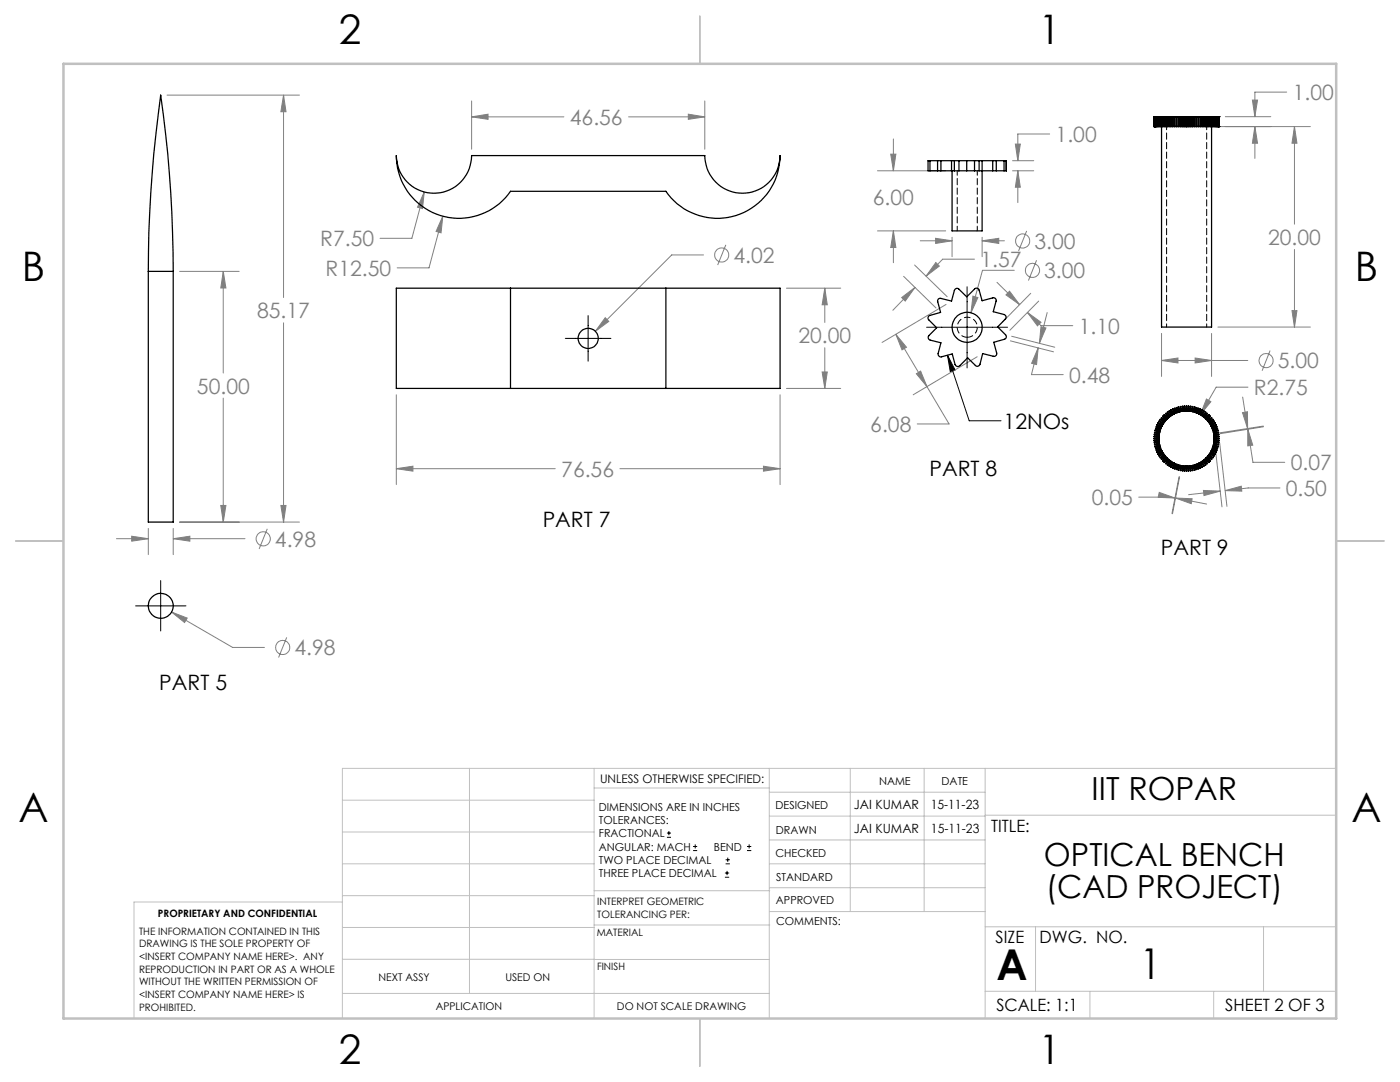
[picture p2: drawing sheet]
<svg xmlns="http://www.w3.org/2000/svg" width="279mm" height="216mm" viewBox="0 0 279 216" stroke-linecap="round" stroke-linejoin="round" font-family="sans-serif">
<g fill="none" stroke="#808080" stroke-width=".2">
<path d="M33.3 19h26.5M56.6 19l.5 3.3h-1zM56.6 19v40.4M249.9 20h1.1l-.6 3.3zM256.8 18.4h-6.4v4.9M84.7 38.3l-.4 3.3-1-.3zM84.7 38.3l-2.5 9.3h-6.4M94.1 23.3l3.3-.5v1zM94.1 20.1v9.7M94.1 23.3h18.4M125.4 23.3h15.3M137.4 22.8l3.3 .5-3.3 .5z"/>
<path d="M140.7 20.1v9.7M175.1 34.1h13.6M177.8 30.8h1l-.5 3.3zM178.3 27.7v6.4M202.1 34.1h4.2M202.1 32.1h4.2M202.6 28.8h1l-.5 3.3zM203.1 34.1l.5 3.3h-1zM203.1 34.1v6.3M209.5 26.7h-6.4v5.4M243.6 25.3h17.9M244.5 23.3h9.1"/>
<path d="M250.4 25.3l.6 3.3h-1.1zM250.4 25.3v6.3M258.3 25.3l.5 3.3h-1zM258.3 25.3v19.4M35.8 54.2h11.9M44.6 54.2l.5 3.3h-1zM44.6 54.2v20.2M88.4 43.1l-.4 3.4-1-.3zM88.4 43.1l-2.8 10.3h-6.3M140.4 50.9h-6.3l-15.3 15.2M144.9 48.9l-1.7 4M157 57.5h10.8"/>
<path d="M164.6 57.5l.5 3.3h-1zM164.6 57.5v6.8M175.1 46.1h13.6M178.3 46.1l.5 3.3h-1zM178.3 46.1v6.3M180 59.4l2.6-2-1.9 2.7zM180.3 55.1l6.5 6.4M182.5 52.9l6.5 6.3M182.6 57.4l-4.4 4.5M183.7 48h6.3M186.7 47.6l3.3 .4-3.3 .6zM186.8 52.4l.7 .7-2.7 2z"/>
<path d="M190 47.3v3.9M194.2 59.1l1 .3-1.4 3zM194.5 51.7h-6.4l-3.3 3.4M196 48l3.3-.4v1zM196 47.3v3.9M196 48h4.4M199 56.3l4.5 4.5M201.5 58.1l2 2.7-2.7-2zM202.4 53.9h-6.3l-2.3 8.5M204.9 46.1l-1.6 4M205.7 58.5l-5.7 5.8M206.9 51.9l-1.7 4.1"/>
<path d="M258.3 49.8v15.5M44.6 79.4v24.8M56.6 64.4v39.8M79.1 78.8v17.9M120.8 63.4l.7 .7-2.7 2zM155.7 78.8v17.9M157 77.5h10.8M164.1 74.2h1l-.5 3.3zM164.6 69.4v8.1M178.8 66.7l2.1 2.6-.9 .5zM178.8 66.7l10.6 17.9h-6.3M182.9 74.6l.8-.6 1.3 3.2z"/>
<path d="M188.8 60.7l-12.8 7.6M195 71.2l-12.8 7.6M201.6 68l8.7 2.2M201.9 67.1l8.6 2.2M205 62.3l2.8 2-.8 .7zM205 62.3l2.8 2.7h6.3M207.2 69.4l-.3 3.3-1-.2zM207.2 69.4l-1.4 5.4h6.4M207.3 60.1l-5.8 5.8M207.8 65.2l.9 .2-1.3 3.1zM209 62.4l-1.6 6.1M231.8 71.9l3.3-.5v1z"/>
<path d="M231.8 66.5v8.6M231.8 71.9h17.2M238.5 71.4l3.3 .5-3.3 .5zM240.8 79.6l.9 .6-2.2 2.6zM241.8 66.5v8.6M243.1 65.3h18.4M248 79.2l1 6.3M249.1 77.3h-6.4l-3.2 5.5M253.5 70l-1.6 4M257.8 62h1l-.5 3.3zM79.1 93.5l3.3-.5v1zM79.1 93.5h31.7"/>
<path d="M123.7 93.5h32M152.4 93l3.3 .5-3.3 .5zM227.3 99.2h6.3l.9 .2M231.4 98.2l3.1 1.2-3.4-.2zM234.6 99.4l3.3 .1-.2 1zM234.6 99.4l6.2 1.2M235.3 95.1l-1.4 7.4M235.4 95.1l-1.4 7.4M237.2 82a5.3 5.3 0 0 1 4.3 2.8M240.2 97.9l3.3 .1-3.2 .9zM242.4 88.5l1.5 12.6M243.4 88.4l1.5 12.6"/>
<path d="M243.5 98l-6.3 .7M244.5 97.9l3.2-.9 .1 1zM248 82.3l1-.1v3.3zM249 85.7l1 3.1-1 .2zM249 85.7l1 6.6h6.4M252.1 85l-8.6 1.4M252.1 85.2l-8.6 1.3M255.4 97.4h-6.3l-4.6 .5M23.2 107.5h6.4M26.3 107l3.3 .5-3.3 .5zM29.6 105.4v5.3M34.6 107.5l3.3-.5v1z"/>
<path d="M34.6 105.4v5.3M34.6 107.5h14.3M35.8 104.2h24M44.1 100.9h1l-.5 3.3zM53.3 105.5l-1.6 4M56.1 100.9h1l-.5 3.3zM34.3 122.1l3.1 1.2-.6 .9zM34.3 122.1l12.1 7.1h6.4M57.2 127.2l-1.6 4"/>
<circle cx="144" cy="50.9" r="1.41"/>
<circle cx="204.1" cy="48.1" r="1.4"/>
<circle cx="206.1" cy="53.9" r="1.41"/>
<circle cx="252.7" cy="72" r="1.41"/>
<circle cx="52.5" cy="107.5" r="1.42"/>
<circle cx="56.4" cy="129.2" r="1.41"/>
</g>
<g fill="none" stroke="#000" stroke-width=".2">
<path d="M193 57.2v16.2M112.8 67.5h9.1M117.4 63v9.1M184.9 65.3h16.2M189.1 70.9l4.3 13.1h6.4M189.1 70.9l1.5 2.9-.9 .4zM32.1 115.9v10M27.1 120.9h10M133.1 167.1h.8M133.1 166.2h.8M133.5 165.8v.9M138.3 169.7h.8"/>
<path d="M138.3 168.9h.8M138.7 168.5v.8M144.7 175h.8M144.7 174.2h.8M144.8 172.4h.9M144.8 171.6h.9M145.1 173.8v.8M145.2 171.1v.9M149.1 169.7h.8M149.1 168.9h.8M149.5 168.5v.8"/>
</g>
<path d="M193 67.3a2 2 0 0 1-1.7-2.9 2 2 0 0 1 3.4-.2 2 2 0 0 1-1.5 3.1h-.2" fill="none" stroke="#000" stroke-width=".2" stroke-dasharray="1.3 .6" stroke-dashoffset=".1" stroke-linecap="butt"/>
<g fill="none" stroke="#c0c0c0" stroke-width=".2">
<path d="M68.3 159.7h50.3M93.7 153.3v44.9M118.6 153.3v49.9M118.6 157.2h34.9M153.5 153.3v49.9M153.5 158.1h43.1M169.7 153.3v28.6M184.4 153.3v28.6M196.6 153.3v49.9M266.7 153.3h-198.4v49.9M68.3 178.7h50.3M68.3 172.4h50.3"/>
<path d="M68.3 166h50.3M68.3 180h-41.6v23.2M118.6 177.7h35M153.5 167.6h43.1M153.5 162.8h43.1M153.5 172.4h43.1M153.5 177.1h43.1M196.6 162.7h70.1M68.3 198.2h85.2M68.3 191.4l85.2 .1M68.3 185.1h50.3M118.6 184.6h35"/>
<path d="M153.6 181.9h43M196.6 197.8h70.1M196.6 184.9h70.1M206.7 184.9v12.9M217.5 197.8v5.4M242.2 197.8v5.4M252.2 184.9v12.9"/>
</g>
<path d="M139.7 3.2v9.5M3.1 107.9h9.6M266.7 107.9h9.5M139.7 203.2v9.6" fill="none" stroke="#c0c0c0" stroke-width=".25"/>
<path d="M12.7 12.7h254v190.5h-254z" fill="none" stroke="#c0c0c0" stroke-width=".5"/>
<path d="M191 46.1v-12M195 46.1v-12" fill="none" stroke="#000" stroke-width=".2" stroke-dasharray="1.3 .6" stroke-dashoffset=".3"/>
<path d="M232.8 65.3v-40M240.8 65.3v-40" fill="none" stroke="#000" stroke-width=".2" stroke-dasharray="1.3 .6" stroke-dashoffset=".6"/>
<path d="M34.3 122.1l2.5 2.1 .6-.9zM26.3 107l3.3 .5-3.3 .5zM34.6 107.5l3.3-.5v1zM44.6 54.2l.5 3.3h-1zM44.1 100.9h1l-.5 3.3zM56.6 19l.5 3.3h-1zM56.1 100.9h1l-.5 3.3zM84.7 38.3l-1.4 3 1 .3zM88.4 43.1l-1.4 3.1 1 .3zM137.4 22.8l3.3 .5-3.3 .5zM94.1 23.3l3.3-.5v1zM79.1 93.5l3.3-.5v1zM152.4 93l3.3 .5-3.3 .5zM120.8 63.4l-2 2.7 2.7-2zM164.6 57.5l.5 3.3h-1zM164.1 74.2h1l-.5 3.3zM203.1 34.1l.5 3.3h-1zM202.6 28.8h1l-.5 3.3zM177.8 30.8h1l-.5 3.3zM178.3 46.1l.5 3.3h-1zM196 48l3.3-.4v1zM186.7 47.6l3.3 .4-3.3 .6zM194.2 59.1l-.4 3.3 1.4-3zM201.5 58.1l2 2.7-2.7-2zM205 62.3l2.8 2-.8 .7zM207.8 65.2l.9 .2-1.3 3.1zM207.2 69.4l-.3 3.3-1-.2zM180 59.4l2.6-2-1.9 2.7zM186.8 52.4l.7 .7-2.7 2zM178.8 66.7l2.1 2.6-.9 .5zM182.9 74.6l.8-.6 1.3 3.2zM240.8 79.6l-1.3 3.2 2.2-2.6zM248 82.3l1-.1v3.3zM249 85.7l1 3.1-1 .2zM244.5 97.9l3.2-.9 .1 1zM240.2 97.9l3.3 .1-3.2 .9zM234.6 99.4l3.3 .1-.2 1zM231.4 98.2l3.1 1.2-3.4-.2zM250.4 25.3l.6 3.3h-1.1zM249.9 20h1.1l-.6 3.3zM257.8 62h1l-.5 3.3zM258.3 25.3l.5 3.3h-1zM238.5 71.4l3.3 .5-3.3 .5zM231.8 71.9l3.3-.5v1z" fill="#808080"/>
<path d="M189.1 70.9l1.5 2.9-.9 .4z" fill="#000"/>
<g fill="none" stroke="#000" stroke-width=".25">
<path d="M79.1 31a7.5 7.5 0 0 0 7.5 7.6 7.5 7.5 0 0 0 7.5-7.6h46.6a7.5 7.5 0 0 0 7.5 7.6 7.5 7.5 0 0 0 7.5-7.6 12.5 12.5 0 0 1-8.8 12 12.5 12.5 0 0 1-14-4.8h-31a12.5 12.5 0 0 1-14 4.8 12.5 12.5 0 0 1-8.8-12zM185.6 32.1h-.4v2h.4M185.6 32.1h1.5M185.6 34.1h1.5M185.6 32.1v2M187.1 32.1h.7M187.1 34.1h.7M187.1 32.1v2M187.8 32.1h2.7M187.8 34.1h2.7M187.8 32.1v2M189.9 32.1v2"/>
<path d="M190.5 32.1h.9M190.5 34.1h.9M190.5 32.1v2M191.4 32.1v2M191.4 32.1h3.1M191.4 34.1h3.1M192.9 32.1v2M194.5 32.1h.9M194.5 34.1h.9M194.5 32.1v2M195.4 32.1v2M195.4 32.1h2.7"/>
<path d="M195.4 34.1h2.7M196 32.1v14h-6v-12M198.1 32.1h.7M198.1 34.1h.7M198.1 32.1v2M198.8 32.1v2M198.8 32.1h1.6M198.8 34.1h1.6M200.4 32.1h.4M200.4 34.1h.4M200.4 32.1v2M200.8 32.1h.1"/>
<path d="M200.8 34.1h.1M200.8 32.1v2M230.3 23.3v2M230.3 25.3h5.6M230.3 23.3h5.6M230.3 23.3h.1M230.3 25.3h.1M230.4 23.3h.1M230.4 25.3h.1M230.4 23.3v2M230.5 23.3h.1M230.5 25.3h.1"/>
<path d="M230.5 23.3v2M230.6 23.3v2M230.8 23.3v2M230.9 23.3v2M231.1 23.3v2M231.3 23.3v2M231.4 23.3v2M231.5 23.3v2M231.8 23.3v2M231.8 23.3v42h10v-42M232 23.3v2M232.1 23.3v2"/>
<path d="M232.3 23.3v2M232.4 23.3v2M232.6 23.3v2M232.7 23.3v2M232.9 23.3v2M233 23.3v2M233.3 23.3v2M233.4 23.3v2M233.6 23.3v2M233.7 23.3v2M234 23.3v2M234.1 23.3v2"/>
<path d="M234.4 23.3v2M234.5 23.3v2M234.7 23.3v2M234.8 23.3v2M235.1 23.3v2M235.2 23.3v2M235.5 23.3v2M235.6 23.3v2M235.9 23.3h.1M235.9 25.3h.1M235.9 23.3v2M235.9 25.3h.3"/>
<path d="M235.9 23.3h.3M236 23.3v2M236.2 23.3h.2M236.2 25.3h.2M236.2 23.3v2M236.3 25.3h.3M236.3 23.3h.3M236.3 23.3v2M236.4 23.3v2M236.6 23.3h.1M236.6 25.3h.1M236.6 23.3v2"/>
<path d="M236.7 25.3h.2M236.7 23.3v2M236.7 23.3h.2M236.9 23.3v2M236.9 23.3h.1M236.9 25.3h.1M237 25.3h.2M237 23.3h.2M237 23.3v2M237.2 23.3v2M237.2 23.3h.2M237.2 25.3h.2"/>
<path d="M237.4 25.3h.3M237.4 23.3h.3M237.4 23.3v2M237.6 23.3v2M237.7 23.3h.1M237.7 25.3h.1M237.7 23.3v2M237.7 23.3h5.6v2h-5.6M238 23.3v2M238.1 23.3v2M238.4 23.3v2M238.5 23.3v2"/>
<path d="M238.8 23.3v2M238.9 23.3v2M239.1 23.3v2M239.3 23.3v2M239.5 23.3v2M239.6 23.3v2M239.9 23.3v2M240 23.3v2M240.2 23.3v2M240.3 23.3v2M240.6 23.3v2M240.7 23.3v2"/>
<path d="M240.9 23.3v2M241 23.3v2M241.2 23.3v2M241.3 23.3v2M241.5 23.3v2M241.6 23.3v2M241.8 23.3v2M242 23.3v2M242.1 23.3v2M242.3 23.3v2M242.5 23.3v2M242.7 23.3v2"/>
<path d="M242.8 23.3v2M243 23.3v2M243.1 23.3h.1M243.1 25.3h.1M243.1 23.3v2M243.2 23.3v2M243.2 23.3h.1M243.2 25.3h.1M243.3 23.3h.1M243.3 25.3h.1M243.3 23.3v2M29.6 54.2a254.2 254.2 0 0 1 2.5-35.2 249.3 249.3 0 0 1 2.5 35.2"/>
<path d="M29.6 54.2v50h5v-50M29.6 54.2h5M101.9 57.5h-22.8v20h22.8M101.9 57.5v20M101.9 57.5h31M132.9 57.5h22.8v20h-22.8M132.9 57.5v20M187.3 59.7l.4-.2 2.2 .6 .7-2.3a.48 .48 0 0 1 .8-.1l1.5 1.5 1.6-1.5a.53 .53 0 0 1 .9 .2l.6 2.1 2.1-.6a.51 .51 0 0 1 .6 .1 .51 .51 0 0 1 .1 .6l-.6 2.1 2.5 .7a.51 .51 0 0 1-.1 .8l-1.5 1.5 1.6 1.6a.53 .53 0 0 1-.3 .9l-2.1 .6 .6 2.1a.54 .54 0 0 1-.7 .7l-2.1-.5-.5 2.1a.54 .54 0 0 1-.9 .2l-1.6-1.5-1.5 1.6a.56 .56 0 0 1-1-.3l-.6-2.1-2.1 .6a.57 .57 0 0 1-.7-.6l.6-2.2-2.1-.5a.56 .56 0 0 1-.3-.9l1.5-1.6-1.5-1.5a.53 .53 0 0 1 .2-1l2.1-.6-.6-2.2zM101.9 77.5h31M232.3 82.8l.8 .6 .1-.1-.6-.8 .8 .7 .1-.1-.6-.8 .7 .7 .2-.1-.4-.9 .6 .8-.4-1h.1l.5 .9 .2-.1-.4-1 .6 .9-.2-1h.1l.4 .9 .1-.1-.3-.9 .1-.1 .5 .9-.2-1 .4 1 .2-.1-.1-1 .3 1h.1l-.1-1h.1l.2 1 .2-.1-.1-1h.1l.2 1h.1v-1h.2v1h.1l.2-1v1l.2 .1 .2-1h.1v1l.4-1-.2 1 .1 .1 .5-1-.2 1 .5-.9 .1 .1-.3 .9 .1 .1 .4-.9h.2l-.4 .9 .1 .1 .6-.9-.4 1 .2 .1 .6-.9-.4 1 .7-.7-.5 .8 .2 .1 .7-.7-.5 .9 .8-.7-.6 .8 .1 .1 .8-.6-.7 .8 .1 .1 .9-.6-.7 .7 .1 .1 .8-.6-.7 .8 .9-.5-.7 .8 1-.3-.8 .6 1-.3-.8 .5v.2l1-.4-.9 .6 .1 .1 .9-.3 .1 .1-1 .4 .1 .1 1-.3v.1l-.9 .5 1-.2-1 .5 .1 .1 1-.1-1 .3h1v.1l-.9 .2v.2h1l-1 .2v.1l1 .1v.1h-1v.1l1 .2v.1l-1-.1v.2l.9 .2v.1h-1l1 .4-1.1-.1 1 .5-1-.2 .9 .5v.1l-1-.3-.1 .1 1 .5-.1 .1-1-.3 .9 .6-1-.4v.2l.8 .5v.1l-1-.4 .8 .7-.9-.5-.1 .2 .7 .7-.9-.5 .7 .8-.8-.6-.1 .1 .6 .8-.8-.7-.1 .1 .6 .9-.7-.7-.1 .1 .6 .8-.8-.7 .5 .9-.8-.7 .3 1-.6-.8 .3 1-.5-.8h-.2l.4 1-.6-.9-.1 .1 .4 .9-.2 .1-.4-1-.1 .1 .3 1h-.1l-.5-.9 .2 1-.5-.9h-.1l.2 1-.4-1v1h-.1l-.2-.9h-.2v1l-.2-1h-.1v1h-.2v-1h-.1l-.2 1h-.1l.1-1h-.2l-.2 .9h-.1v-1l-.4 1 .2-1h-.2l-.4 .9 .2-1h-.1l-.4 .9h-.1l.3-1-.1-.1-.4 1-.1-.1 .2-1-.6 .9 .4-1h-.2l-.5 .8h-.1l.4-1-.7 .8 .5-.9-.2-.1-.7 .7 .6-.8-.1-.1-.8 .7 .6-.8-.1-.1-.8 .6 .7-.8-.1-.1-.9 .6 .7-.7-.1-.1-.8 .6 .7-.8-.9 .5 .7-.8-1 .3 .8-.6-1 .4v-.1l.8-.6-1 .3 .9-.6-1 .3v-.1l.8-.5-1 .2v-.1l.9-.5-1 .2 1-.4-.1-.1-1 .1 1-.4h-1v-.1l.9-.2v-.2l-1 .1v-.1l1-.2v-.1h-1v-.1l1-.1v-.1l-1-.2h1v-.2l-.9-.2v-.1l1 .1v-.1l-1-.3 1 .1 .1-.1-1-.5 1 .2-.9-.5v-.1l1 .3-.8-.5v-.1l.9 .3 .1-.1-.9-.6 1 .3-.8-.7 1 .4-.7-.7 .9 .4-.7-.8 .9 .5-.7-.8 .8 .6 .1-.1-.7-.7 .9 .6 .1-.1z"/>
<circle cx="117.4" cy="67.5" r="2.02"/>
<circle cx="193" cy="65.3" r="3"/>
<circle cx="32.1" cy="120.9" r="2.49"/>
</g>
<g font-size="8.5">
<text x="198.9" y="195.5">A</text>
<text x="227.5" y="195.4">1</text>
</g>
<g font-size="8.1">
<text x="67.6" y="8.9">2</text>
<text x="207.3" y="8.9">1</text>
<text x="4.4" y="56.2">B</text>
<text x="270.4" y="56.2">B</text>
<text x="3.7" y="164.1">A</text>
<text x="269.7" y="164.1">A</text>
<text x="67.6" y="212.4">2</text>
<text x="207.3" y="212.4">1</text>
</g>
<g font-size="6.3">
<text x="217.9" y="159.7">IIT ROPAR</text>
<text x="208.3" y="172.9">OPTICAL BENCH</text>
<text x="208.7" y="179.2">(CAD PROJECT)</text>
</g>
<g font-size="4.2" fill="#808080">
<text x="258" y="19.9">1.00</text>
<text x="113.7" y="24.9">46.56</text>
<text x="210.7" y="28.3">1.00</text>
<text x="174.2" y="41">6.00</text>
<text x="63.9" y="49.1">R7.50</text>
<text x="146.4" y="52.4">4.02</text>
<text x="195.7" y="53.3">1.57</text>
<text x="206.4" y="49.6">3.00</text>
<text x="253.1" y="48.8">20.00</text>
<text x="65" y="55">R12.50</text>
<text x="208.4" y="55.5">3.00</text>
<text x="51.3" y="63.5">85.17</text>
<text x="159.3" y="68.5">20.00</text>
<text x="215.3" y="66.6">1.10</text>
<text x="213.4" y="76.3">0.48</text>
<text x="255" y="73.5">5.00</text>
<text x="39.3" y="78.5">50.00</text>
<text x="250.3" y="78.8">R2.75</text>
<text x="173.7" y="86.2">6.08</text>
<text x="112" y="95.1">76.56</text>
<text x="257.6" y="93.8">0.07</text>
<text x="217.9" y="100.8">0.05</text>
<text x="256.6" y="98.9">0.50</text>
<text x="54.9" y="109.1">4.98</text>
<text x="58.8" y="130.7">4.98</text>
</g>
<g font-size="4.2">
<text x="200.3" y="85.6">12NOs</text>
<text x="185.5" y="95">PART 8</text>
<text x="108.3" y="105.1">PART 7</text>
<text x="231.7" y="110.7">PART 9</text>
<text x="31.8" y="137.7">PART 5</text>
</g>
<g font-size="3.4">
<text x="197.8" y="166">TITLE:</text>
<text x="198.7" y="188.1">SIZE</text>
<text x="207.5" y="188.1">DWG. NO.</text>
<text x="198.8" y="201.7">SCALE: 1:1</text>
<text x="244.5" y="201.7">SHEET 2 OF 3</text>
</g>
<g font-size="2.5">
<text x="170.4" y="161.4">JAI KUMAR</text>
<text x="185.7" y="161.4">15-11-23</text>
<text x="170.4" y="166.2">JAI KUMAR</text>
<text x="185.8" y="166.2">15-11-23</text>
</g>
<text font-size="2.4" x="119.8" y="156.2">UNLESS OTHERWISE SPECIFIED:</text>
<g font-size="2.2">
<text x="119.5" y="161.8">DIMENSIONS ARE IN INCHES</text>
<text x="154.8" y="161.4">DESIGNED</text>
<text x="175.4" y="156.6">NAME</text>
<text x="187.9" y="156.7">DATE</text>
<text x="119.5" y="164.4">TOLERANCES:</text>
<text x="119.5" y="167.1">FRACTIONAL</text>
<text x="154.9" y="166.3">DRAWN</text>
<text x="119.5" y="169.7">ANGULAR: MACH</text>
<text x="119.5" y="172.4">TWO PLACE DECIMAL</text>
<text x="142.5" y="169.7">BEND</text>
<text x="154.8" y="171">CHECKED</text>
<text x="119.5" y="175">THREE PLACE DECIMAL</text>
<text x="154.9" y="175.7">STANDARD</text>
<text x="154.9" y="180.4">APPROVED</text>
<text x="154.9" y="184.6">COMMENTS:</text>
</g>
<g font-size="2.1">
<text x="75.5" y="195.7">NEXT ASSY</text>
<text x="100.9" y="195.7">USED ON</text>
<text x="86.9" y="201.5">APPLICATION</text>
<text x="123.1" y="201.6">DO NOT SCALE DRAWING</text>
</g>
<g font-size="2">
<text x="31.5" y="182.9">PROPRIETARY AND CONFIDENTIAL</text>
<text x="119.2" y="180.6">INTERPRET GEOMETRIC</text>
<text x="119.2" y="183.1">TOLERANCING PER:</text>
<text x="27.8" y="186.5">THE INFORMATION CONTAINED IN THIS</text>
<text x="27.8" y="189">DRAWING IS THE SOLE PROPERTY OF</text>
<text x="27.8" y="191.6">&lt;INSERT COMPANY NAME HERE&gt;. ANY</text>
<text x="119.1" y="186.7">MATERIAL</text>
<text x="27.8" y="194.1">REPRODUCTION IN PART OR AS A WHOLE</text>
<text x="27.8" y="196.6">WITHOUT THE WRITTEN PERMISSION OF</text>
<text x="119.1" y="193.5">FINISH</text>
<text x="27.8" y="199.1">&lt;INSERT COMPANY NAME HERE&gt; IS</text>
<text x="27.8" y="201.7">PROHIBITED.</text>
</g>
</svg>
